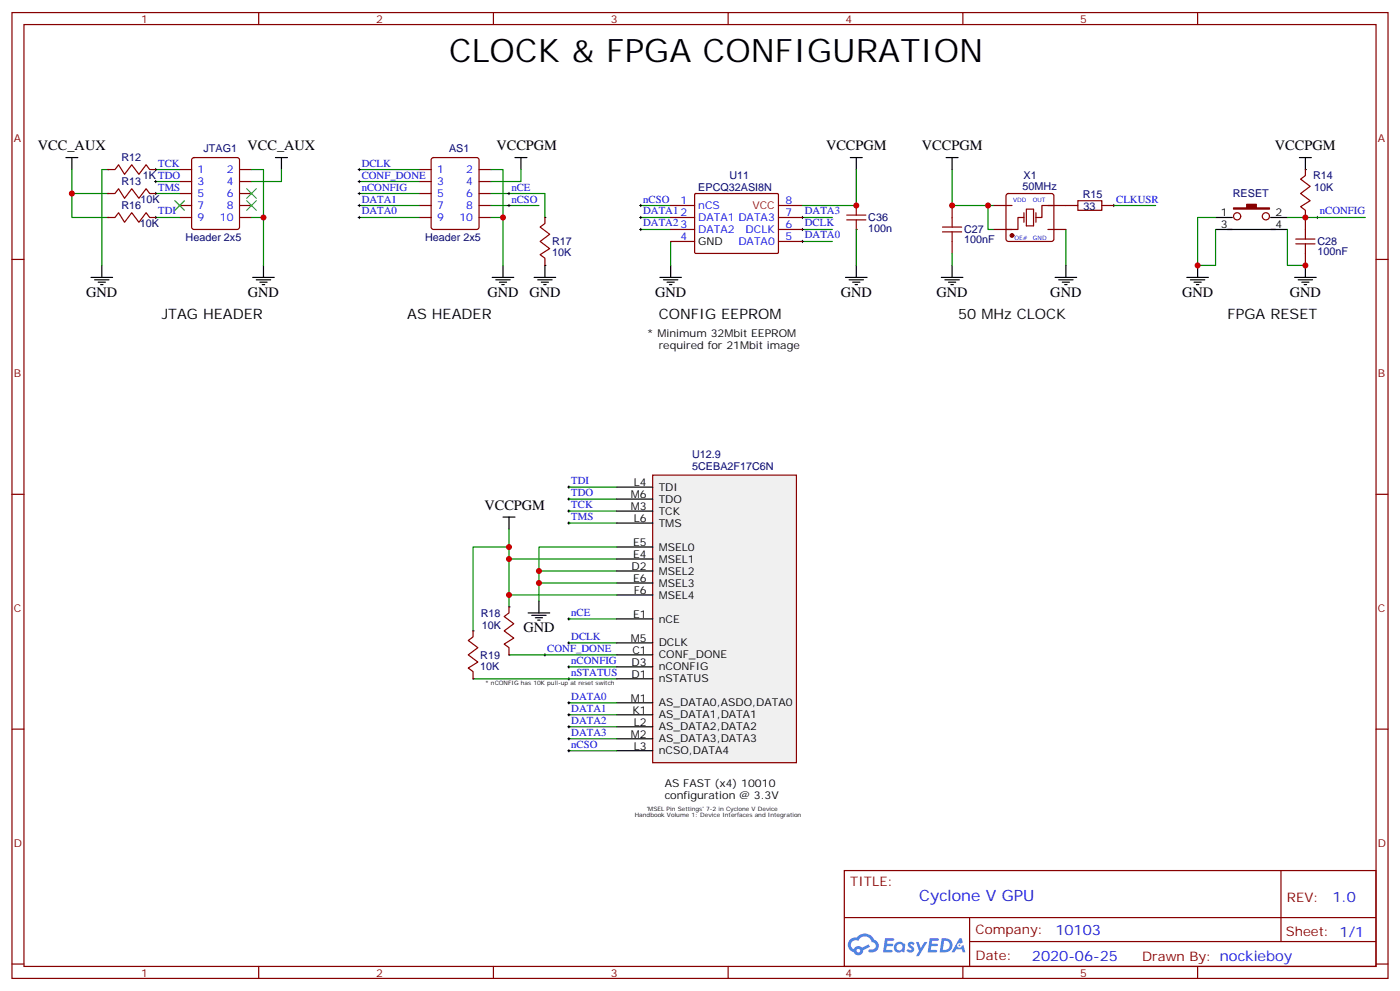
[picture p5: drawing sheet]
<svg xmlns="http://www.w3.org/2000/svg" width="412mm" height="292mm" viewBox="0 0 412 292" stroke-linecap="round" stroke-linejoin="round" font-family="sans-serif">
<g fill="none" stroke="#870000" stroke-width=".35">
<path d="M3.5 3.7h405.4v284.3h-405.4zM7.1 7.2h398.2v277.3h-398.2zM76.2 3.7v3.5M145.3 3.7v3.5M214.5 3.7v3.5M283.6 3.7v3.5M352.8 3.7v3.5M3.5 76.4h3.6M405.3 76.4h3.6M3.5 145.5h3.6M405.3 145.5h3.6M3.5 214.7h3.6"/>
<path d="M405.3 214.7h3.6M248.7 256.3h156.6v28.2h-156.6zM377.3 256.3v20.9M248.7 270.1h156.5M285.6 277.2h119.6M285.6 270.1v14.2M3.5 283.8h3.6M76.2 284.5v3.5M145.3 284.5v3.5M214.5 284.5v3.5M283.6 284.5v3.5M352.8 284.5v3.5"/>
<path d="M405.3 283.8h3.6"/>
</g>
<g fill="#5487ff">
<path d="M267.7 277.5a1.22 1.22 0 0 1 1.7 .2l-.4 .6a.47 .47 0 0 0-.3-.4 .47 .47 0 0 0-.5 .2l.1 .2a1.14 1.14 0 0 1 .8 1.8 1.14 1.14 0 0 1-1.9 0l-.2-.2 .5-.6 .7 .5a.29 .29 0 0 0 .3-.3 .29 .29 0 0 0-.2-.3 1.04 1.04 0 0 1-.6-1.7z"/>
<path d="M260.7 276.2h2.4l.3 .2-.2 .5-1.8 .1-.1 .8h1.5l.3 .4-.3 .4h-1.6l-.2 1.1h1.7l.2 .3-.2 .3-2.6 .1z"/>
<path d="M273.8 276.2h2.4l.3 .2-.1 .5-1.8 .1-.2 .8h1.6l.3 .4-.4 .4-1.6-.1-.1 1.1 1.7 .1 .2 .3-.2 .3-2.6 .1z"/>
<path d="M282.6 276.2h.7l.3 1.3-.6 .3a.69 .69 0 0 0-1 .3 .69 .69 0 0 0 .4 .9 .69 .69 0 0 0 .9-.6l.5-.2 .6 2.2h-.8l-.2-.9h-1.8l-.5 .9h-.8z"/>
<path d="M269.8 277.3h.8l.6 1.8 1.1-1.8h.9l-2.6 4.2h-.8l.9-1.5z"/>
<path d="M277.4 276.2l-.6 4.2h1.3a2.11 2.11 0 0 0 2.5-2.1 2.11 2.11 0 0 0-2.5-2.1zM278.1 277a1.39 1.39 0 0 1 1.7 1.4 1.39 1.39 0 0 1-1.8 1.2h-.3z"/>
<path d="M263.7 277.8a1.54 1.54 0 0 0-.1 2.2 1.54 1.54 0 0 0 2.2 .1l.6 .3 .3-2.3-.2-.3h-.4a1.49 1.49 0 0 0-2.4 0zM264 278.8a.94 .94 0 0 1 1.8 0 .94 .94 0 0 1-1.8 0z"/>
<path d="M250.4 276.6a2.18 2.18 0 0 0 1.1 3.7 1.44 1.44 0 0 0 1.6 .9 1.44 1.44 0 0 0 1.2-1.4l2-1.1-.5-.7-1.9 1a1.47 1.47 0 0 0-2.4 .4 1.39 1.39 0 0 1-.7-1.9 1.39 1.39 0 0 1 2-.5 2.12 2.12 0 0 1 2.2-1.3 2.12 2.12 0 0 1 1.9 1.7 1.14 1.14 0 0 1 1.1 1.4 1.14 1.14 0 0 1-1.7 .7 .43 .43 0 0 0-.5 .4 .43 .43 0 0 0 .4 .5 1.98 1.98 0 0 0 2.5-1.2 1.98 1.98 0 0 0-1.2-2.6 3.1 3.1 0 0 0-5.3-.6l-.9 .1zM252.3 279.9a.55 .55 0 0 1 1.1 0 .55 .55 0 0 1-1.1 0z"/>
<circle cx="282.6" cy="278.3" r=".26"/>
</g>
<g fill="none" stroke="#000" stroke-width=".35">
<path d="M19.4 46.4h3.5M21.2 46.4v3.5M81.1 46.4h3.6M82.9 46.4v3.5M151.7 46.4h3.5M153.5 46.4v3.5M250.5 46.4h3.5M252.2 46.4v3.5M278.7 46.4h3.5M280.5 46.4v3.5M382.8 46.4h3.5M384.5 46.4v3.5"/>
<path d="M30 78.1v3.6M77.6 78.1v3.6M148.2 78.1v3.6M197.6 78.1v3.6M280.5 78.1v3.6M314 78.1v3.6M352.8 78.1v3.6M358.1 64h4.9M358.1 67.6h21.1M374.3 64h4.9M384.5 78.1v3.6M26.8 81.7h6.4"/>
<path d="M27.9 82.4h4.2M28.9 83.1h2.1M29.6 83.8h.7M74.4 81.7h6.4M75.5 82.4h4.2M76.6 83.1h2.1M77.3 83.8h.7M145 81.7h6.3M146 82.4h4.3M147.1 83.1h2.1M147.8 83.8h.7M194.4 81.7h6.3"/>
<path d="M195.4 82.4h4.3M196.5 83.1h2.1M197.2 83.8h.7M277.3 81.7h6.3M278.3 82.4h4.3M279.4 83.1h2.1M280.1 83.8h.7M310.8 81.7h6.3M311.9 82.4h4.2M312.9 83.1h2.1M313.6 83.8h.7M349.6 81.7h6.4"/>
<path d="M350.7 82.4h4.2M351.7 83.1h2.1M352.4 83.8h.7M381.4 81.7h6.3M382.4 82.4h4.2M383.5 83.1h2.1M384.2 83.8h.7M148.2 152.2h3.5M149.9 152.2v3.6M158.7 176.9v3.5M155.6 180.4h6.3M156.6 181.2h4.3"/>
<path d="M157.7 181.9h2.1M158.4 182.6h.7"/>
</g>
<g fill="none" stroke="#008700" stroke-width=".35">
<path d="M31.7 57h-10.5v7h10.5M31.7 49.9h-1.7v28.2M45.9 53.4h7M45.9 49.9h7M45.9 57h7M74.1 49.9h3.5v28.2M82.9 49.9v3.5h-8.8M105.8 49.9h17.7M105.8 53.4h17.7M105.8 57h17.7M144.6 49.9h3.6v14.1M144.6 57h15.9v7"/>
<path d="M153.5 49.9v3.5h-8.9M280.5 49.9v10.6h12.3M45.9 64h7M74.1 64h3.5M105.8 60.5h17.7M105.8 64h17.7M144.6 60.5h14.1M144.6 64h3.6v14.1M188.7 60.5h8.9M236.4 67.6h8.8M280.5 74.6v3.5M291 60.5v7.1h1.8"/>
<path d="M314 67.6v10.5M328.1 60.5h12.3M384.5 64h17.7M149.9 155.8v8.8h31.8M167.6 154h14.1M167.6 150.5h14.1M167.6 146.9h14.1M167.6 143.4h14.1M181.7 168.1h-23v8.8M139.3 199.8h42.4M149.9 192.8h31.8M167.6 182.2h14.1"/>
<path d="M167.6 189.3h14.1M167.6 196.3h14.1"/>
</g>
<g fill="none" stroke="#000" stroke-width=".29">
<path d="M45.5 53.4h.7M45.5 57h.7M45.5 49.9h.7M45.9 49.6v.7M45.9 53.1v.7M45.9 56.6v.7M105.5 53.4h.7M105.5 57h.7M105.5 49.9h.7M105.8 49.6v.7M105.8 53.1v.7M105.8 56.6v.7"/>
<path d="M149.6 57h.7M149.9 56.6v.7M45.5 64h.7M45.9 63.7v.7M105.5 60.5h.7M105.5 64h.7M105.8 60.1v.8M105.8 63.7v.7M149.6 60.5h.7M149.9 60.1v.8M188.4 60.5h.7M188.7 60.1v.8"/>
<path d="M236 67.6h.7M236.4 67.2v.7M327.7 60.5h.7M328.1 60.1v.8M387.7 64h.7M388.1 63.7v.7M167.2 154h.7M167.2 150.5h.7M167.2 146.9h.7M167.2 143.4h.7M167.6 143.1v.7M167.6 146.6v.7"/>
<path d="M167.6 150.1v.7M167.6 153.6v.7M160.2 192.8h.7M160.5 192.4v.7M167.2 199.8h.7M167.2 196.3h.7M167.2 189.3h.7M167.2 182.2h.7M167.6 181.9v.7M167.6 188.9v.7M167.6 196v.7M167.6 199.5v.7"/>
</g>
<g fill="none" stroke="#870000" stroke-width=".35">
<path d="M52.9 57h3.5M52.9 53.4h3.5M52.9 49.9h3.5M56.7 46.6l.4-.2h12.7l.7 .4 .1 20.1-.5 .6-13 .1-.6-.5-.1-20zM70.6 57h3.5M70.6 53.4h3.5M70.6 49.9h3.5M123.5 57h3.5M123.5 53.4h3.5M123.5 49.9h3.5M127.2 46.6l.5-.2h12.7l.7 .4v20.1l-.5 .6-12.9 .1-.6-.5-.1-20zM141.1 57h3.5"/>
<path d="M141.1 53.4h3.5M141.1 49.9h3.5M317.5 59.1h7.1v2.8h-7.1zM52.9 64h3.5M52.9 60.5h3.5M70.6 64h3.5M70.6 60.5h3.5M123.5 64h3.5M123.5 60.5h3.5M141.1 64h3.5M141.1 60.5h3.5M277.6 68.3h5.7"/>
<path d="M277.6 66.9h5.7M280.5 60.5v6.4M280.5 68.3v6.3M314 60.5h3.5M324.6 60.5h3.5M381.7 71.8h5.6M381.7 70.4h5.6M384.5 64v6.4M384.5 71.8v6.3"/>
<circle cx="364.4" cy="63.7" r="1.06"/>
<circle cx="372.9" cy="63.7" r="1.06"/>
</g>
<path d="M51.5 59.1l2.8 2.8M54.3 59.1l-2.8 2.8M72.7 55.6l2.8 2.8M72.7 59.1l2.8 2.8M75.5 55.6l-2.8 2.8M75.5 59.1l-2.8 2.8" fill="none" stroke="#3c3" stroke-width=".35"/>
<path d="M363.4 61.2h3.8v-1.1h2.9v1.1h3.8v.4h-10.5z" fill="#870000" stroke="#870000" stroke-width=".35"/>
<path d="M192.3 139.9h42.3v84.6h-42.3z" fill="#f0f0f0" stroke="#870000" stroke-width=".35"/>
<g fill="none" stroke="#000" stroke-width=".35">
<path d="M160.5 78.1v3.6M157.3 81.7h6.4M158.4 82.4h4.2M159.5 83.1h2.1M160.2 83.8h.7M181.7 146.9h10.6M181.7 154h10.6M181.7 150.5h10.6M181.7 143.4h10.6M181.7 161h10.6M181.7 164.6h10.6M181.7 168.1h10.6"/>
<path d="M181.7 171.6h10.6M181.7 175.2h10.6M181.7 189.3h10.6M181.7 192.8h10.6M181.7 199.8h10.6M181.7 182.2h10.6M181.7 196.3h10.6M181.7 217.5h10.6M181.7 214h10.6M181.7 210.4h10.6M181.7 206.9h10.6M181.7 221h10.6"/>
</g>
<g fill="none" stroke="#008700" stroke-width=".35">
<path d="M21.2 49.9v7.1M188.7 64h8.9M188.7 67.6h8.9M197.6 71.1v7M236.4 64h8.8M236.4 71.1h8.8M149.9 164.6v10.6h31.8M149.9 161h-10.6v24.7M149.9 175.2v3.5M158.7 171.6h23M181.7 161h-23v7.1M167.6 206.9h14.1"/>
<path d="M167.6 210.4h14.1M167.6 214h14.1M167.6 217.5h14.1M167.6 221h14.1"/>
</g>
<g fill="none" stroke="#000" stroke-width=".29">
<path d="M188.4 64h.7M188.4 67.6h.7M188.7 63.7v.7M188.7 67.2v.7M236 71.1h.7M236 64h.7M236.4 63.7v.7M236.4 70.7v.7M167.2 206.9h.7M167.2 210.4h.7M167.2 214h.7M167.2 217.5h.7"/>
<path d="M167.6 206.6v.7M167.6 210.1v.7M167.6 213.6v.7M167.6 217.1v.7M167.2 221h.7M167.6 220.7v.7"/>
</g>
<g fill="none" stroke="#870000" stroke-width=".35">
<path d="M204.7 57.1l.3-.1h24.1l.2 .3-.1 17.1-.2 .2h-24.2l-.2-.3zM296.6 57.2l.4-.2h12.7l.5 .2 .2 .5v12.7l-.2 .5-.5 .2h-12.7l-.5-.2-.2-.5v-12.7zM197.6 67.6h7M197.6 60.5h7M197.6 64h7M197.6 71.1h7M229.3 67.6h7.1M229.3 60.5h7.1M229.3 64h7.1M229.3 71.1h7.1M292.8 67.6h5.3M292.8 60.5h5.3"/>
<path d="M301.6 64h-1.7v3.6h-3.6M301.6 62.6v2.8M302.3 61.6h2.1v4.9h-2.1zM305.2 62.6v2.8M308.7 67.6h5.3M308.7 60.5h5.3M310.4 60.5h-3.5v3.5h-1.7"/>
</g>
<circle cx="298.1" cy="69.3" r=".53" fill="#870000" stroke="#870000" stroke-width=".35"/>
<path d="M252.2 60.5v2.8" fill="none" stroke="#a10000" stroke-width=".35"/>
<circle cx="252.2" cy="67.6" r=".18" fill="#870000"/>
<path d="M249.4 64.7h5.7M252.2 64.7v2.9" fill="none" stroke="#a10000" stroke-width=".35"/>
<circle cx="252.2" cy="60.5" r=".18" fill="#870000"/>
<path d="M249.4 63.3h5.7" fill="none" stroke="#a10000" stroke-width=".35"/>
<path d="M252.2 78.1v3.6M249.1 81.7h6.3M250.1 82.4h4.3M251.2 83.1h2.1M251.9 83.8h.7" fill="none" stroke="#000" stroke-width=".35"/>
<path d="M252.2 49.9v10.6h-15.8M252.2 67.6v10.5M358.1 64h-5.3v14.1h5.3v-10.5M379.2 67.6v10.5h5.3M379.2 64h5.3" fill="none" stroke="#008700" stroke-width=".35"/>
<g fill="#000">
<circle cx="31.7" cy="57" r=".18"/>
<circle cx="31.7" cy="49.9" r=".18"/>
<circle cx="45.9" cy="49.9" r=".18"/>
<circle cx="45.9" cy="57" r=".18"/>
<circle cx="384.5" cy="49.9" r=".18"/>
<circle cx="31.7" cy="64" r=".18"/>
<circle cx="45.9" cy="64" r=".18"/>
<circle cx="160.5" cy="78.1" r=".18"/>
<circle cx="160.5" cy="64" r=".18"/>
<circle cx="384.5" cy="64" r=".18"/>
<circle cx="149.9" cy="178.7" r=".18"/>
<circle cx="139.3" cy="185.7" r=".18"/>
<circle cx="139.3" cy="199.8" r=".18"/>
<circle cx="149.9" cy="192.8" r=".18"/>
</g>
<path d="M31.7 49.9h2.2l1-1.4 1.8 2.8 2.1-2.8 2.1 2.8 2.1-2.8 1.1 1.4h1.8M31.7 57h2.2l1-1.4 1.8 2.8 2.1-2.8 2.1 2.8 2.1-2.8 1.1 1.4h1.8M384.5 49.9v1.8l-1.4 1 2.8 2.2-2.8 2.1 2.8 2.1-2.8 1.8 1.4 1v2.1M31.7 64h2.2l1-1.4 1.8 2.8 2.1-2.8 2.1 2.8 2.1-2.8 1.1 1.4h1.8M160.5 64v1.8l-1.4 1.1 2.8 2.1-2.8 2.1 2.8 2.1-2.8 1.8 1.4 1v2.1M149.9 178.7v1.7l-1.4 1.1 2.8 2.1-2.8 2.1 2.8 2.2-2.8 1.7 1.4 1.1v2.1M139.3 185.7v1.8l-1.4 1.1 2.9 2.1-2.9 2.1 2.9 2.1-2.9 1.8 1.4 1v2.1" fill="none" stroke="#870000" stroke-width=".35"/>
<g fill="#c00">
<circle cx="280.5" cy="60.5" r=".88"/>
<circle cx="291" cy="60.5" r=".88"/>
<circle cx="384.5" cy="64" r=".88"/>
<circle cx="148.2" cy="64" r=".88"/>
<circle cx="77.6" cy="64" r=".88"/>
<circle cx="158.8" cy="171.6" r=".88"/>
<circle cx="149.9" cy="164.6" r=".88"/>
<circle cx="149.9" cy="161" r=".88"/>
<circle cx="21.2" cy="57" r=".88"/>
<circle cx="149.9" cy="175.2" r=".88"/>
<circle cx="158.8" cy="168.1" r=".88"/>
<circle cx="384.5" cy="78.1" r=".88"/>
<circle cx="352.8" cy="78.1" r=".88"/>
<circle cx="252.2" cy="60.5" r=".88"/>
</g>
<text font-size="9.5" x="132.3" y="18.2">CLOCK &amp; FPGA CONFIGURATION</text>
<text font-size="4.6" fill="#00f" x="270.8" y="265.3">Cyclone V GPU</text>
<g font-size="4.2">
<text x="11.2" y="44.3">VCC_AUX</text>
<text x="72.9" y="44.3">VCC_AUX</text>
<text x="146.2" y="44.3">VCCPGM</text>
<text x="243.3" y="44.3">VCCPGM</text>
<text x="271.5" y="44.3">VCCPGM</text>
<text x="375.5" y="44.3">VCCPGM</text>
<text x="25.4" y="87.3">GND</text>
<text x="73" y="87.3">GND</text>
<text x="143.6" y="87.3">GND</text>
<text x="155.9" y="87.3">GND</text>
<text x="193" y="87.3">GND</text>
<text x="247.6" y="87.3">GND</text>
<text x="275.9" y="87.3">GND</text>
<text x="309.4" y="87.3">GND</text>
<text x="348.2" y="87.3">GND</text>
<text x="379.9" y="87.3">GND</text>
<text x="47.6" y="94">JTAG HEADER</text>
<text x="119.9" y="94">AS HEADER</text>
<text x="194" y="94">CONFIG EEPROM</text>
<text x="282.2" y="94">50 MHz CLOCK</text>
<text x="361.6" y="94">FPGA RESET</text>
<text x="142.7" y="150.1">VCCPGM</text>
<text x="154.2" y="186.1">GND</text>
</g>
<g font-size="4.2" fill="#00f">
<text x="392.5" y="265.6">1.0</text>
<text x="310.9" y="275.1">10103</text>
<text x="304" y="282.9">2020-06-25</text>
</g>
<g font-size="3.9" fill="#800">
<text x="250.5" y="260.9">TITLE:</text>
<text x="379.1" y="265.6">REV:</text>
<text x="287.4" y="275.1">Company:</text>
<text x="378.7" y="275.7">Sheet: 1/1</text>
<text x="287.4" y="282.8">Date:</text>
<text x="336.4" y="282.8">Drawn By: nockieboy</text>
</g>
<g font-size="3.2" fill="#800">
<text x="41.6" y="6.7">1</text>
<text x="110.8" y="6.7">2</text>
<text x="179.9" y="6.7">3</text>
<text x="249.1" y="6.7">4</text>
<text x="318.2" y="6.7">5</text>
<text x="4.1" y="41.8">A</text>
<text x="405.9" y="41.8">A</text>
<text x="4.1" y="110.9">B</text>
<text x="405.9" y="110.9">B</text>
<text x="4.1" y="180.1">C</text>
<text x="405.9" y="180.1">C</text>
<text x="4.1" y="249.2">D</text>
<text x="405.9" y="249.2">D</text>
<text x="41.6" y="287.5">1</text>
<text x="110.8" y="287.5">2</text>
<text x="179.9" y="287.5">3</text>
<text x="249.1" y="287.5">4</text>
<text x="318.2" y="287.5">5</text>
</g>
<g font-size="3.2" fill="#000080">
<text x="35.8" y="47.5">R12</text>
<text x="60" y="44.6">JTAG1</text>
<text x="132.3" y="44.6">AS1</text>
<text x="42.1" y="52.8">1K TDO</text>
<text x="214.9" y="52.6">U11</text>
<text x="301.5" y="52.7">X1</text>
<text x="386.8" y="52.8">R14</text>
<text x="35.8" y="54.6">R13</text>
<text x="41.3" y="59.9">10K</text>
<text x="205.7" y="56.3">EPCQ32ASI8N</text>
<text x="301.2" y="55.9">50MHz</text>
<text x="318.9" y="58.1">R15</text>
<text x="363.2" y="58.1">RESET</text>
<text x="387.1" y="56.4">10K</text>
<text x="35.8" y="61.6">R16</text>
<text x="255.8" y="65.2">C36</text>
<text x="319.2" y="61.7">33</text>
<text x="41.2" y="66.9">10K</text>
<text x="54.7" y="71.1">Header 2x5</text>
<text x="125.2" y="71.1">Header 2x5</text>
<text x="255.8" y="68.3">100n</text>
<text x="284" y="71.7">100nF</text>
<text x="284" y="68.7">C27</text>
<text x="162.6" y="75.4">10K</text>
<text x="162.6" y="72.2">R17</text>
<text x="388.1" y="75.2">100nF</text>
<text x="388.1" y="72.3">C28</text>
<text x="203.9" y="134.9">U12.9</text>
<text x="203.9" y="138.3">5CEBA2F17C6N</text>
<text x="141.6" y="181.6">R18</text>
<text x="141.9" y="185.1">10K</text>
<text x="141.5" y="197.1">10K</text>
<text x="141.5" y="193.9">R19</text>
</g>
<g font-size="3.2" fill="#00f">
<text x="46.6" y="49">TCK</text>
<text x="58.2" y="51">1</text>
<text x="66.8" y="51">2</text>
<text x="106.5" y="52.6">CONF_DONE</text>
<text x="106.5" y="49">DCLK</text>
<text x="128.8" y="51">1</text>
<text x="137.3" y="51">2</text>
<text x="46.6" y="56.1">TMS</text>
<text x="58.2" y="58">5</text>
<text x="58.2" y="54.5">3</text>
<text x="66.8" y="58">6</text>
<text x="66.8" y="54.5">4</text>
<text x="106.5" y="56.1">nCONFIG</text>
<text x="106.5" y="59.6">DATA1</text>
<text x="128.8" y="58">5</text>
<text x="128.8" y="54.5">3</text>
<text x="137.3" y="58">6</text>
<text x="137.3" y="54.5">4</text>
<text x="150.6" y="59.6">nCSO</text>
<text x="150.6" y="56.1">nCE</text>
<text x="189.4" y="59.6">nCSO</text>
<text x="328.8" y="59.6">CLKUSR</text>
<text x="46.6" y="63.1">TDI</text>
<text x="58.2" y="65.1">9</text>
<text x="58.2" y="61.6">7</text>
<text x="64.8" y="65.1">10</text>
<text x="66.8" y="61.6">8</text>
<text x="106.5" y="63.1">DATA0</text>
<text x="128.8" y="65.1">9</text>
<text x="128.8" y="61.6">7</text>
<text x="135.3" y="65.1">10</text>
<text x="137.3" y="61.6">8</text>
<text x="189.4" y="63.1">DATA1</text>
<text x="200.5" y="63.7">2</text>
<text x="200.5" y="60.1">1</text>
<text x="205.7" y="65.1">DATA1 DATA3</text>
<text x="205.7" y="61.6">nCS</text>
<text x="231.4" y="63.7">7</text>
<text x="231.4" y="60.1">8</text>
<text x="237.1" y="63.1">DATA3</text>
<text x="388.8" y="63.1">nCONFIG</text>
<text x="189.4" y="66.7">DATA2</text>
<text x="200.5" y="67.2">3</text>
<text x="200.5" y="70.7">4</text>
<text x="205.7" y="68.6">DATA2</text>
<text x="219.6" y="68.6">DCLK</text>
<text x="231.4" y="70.7">5</text>
<text x="231.4" y="67.2">6</text>
<text x="237.1" y="66.7">DCLK</text>
<text x="237.1" y="70.2">DATA0</text>
<text x="217.5" y="72.1">DATA0</text>
<text x="168.3" y="142.5">TDI</text>
<text x="168.3" y="149.6">TCK</text>
<text x="168.3" y="146">TDO</text>
<text x="168.3" y="153.1">TMS</text>
<text x="168.3" y="181.3">nCE</text>
<text x="161.2" y="191.9">CONF_DONE</text>
<text x="168.3" y="188.4">DCLK</text>
<text x="168.3" y="195.4">nCONFIG</text>
<text x="168.3" y="199">nSTATUS</text>
<text x="168.3" y="206">DATA0</text>
<text x="168.3" y="209.6">DATA1</text>
<text x="168.3" y="213.1">DATA2</text>
<text x="168.3" y="220.1">nCSO</text>
<text x="168.3" y="216.6">DATA3</text>
</g>
<text font-size="3.2" fill="#f00" x="221.6" y="61.6">VCC</text>
<g font-size="3.2">
<text x="359.6" y="63.7">1</text>
<text x="375.7" y="63.7">2</text>
<text x="359.6" y="67.2">3</text>
<text x="375.7" y="67.2">4</text>
<text x="205.7" y="72.1">GND</text>
<text x="190.5" y="99.3">* Minimum 32Mbit EEPROM</text>
<text x="194" y="102.8">required for 21Mbit image</text>
<text x="186.7" y="143.1">L4</text>
<text x="185.8" y="146.6">M6</text>
<text x="194" y="148">TDO</text>
<text x="194" y="144.5">TDI</text>
<text x="185.8" y="150.1">M3</text>
<text x="186.7" y="153.6">L6</text>
<text x="194" y="155">TMS</text>
<text x="194" y="151.5">TCK</text>
<text x="186.5" y="160.7">E5</text>
<text x="186" y="167.7">D2</text>
<text x="186.5" y="164.2">E4</text>
<text x="194" y="162.1">MSEL0</text>
<text x="194" y="165.6">MSEL1</text>
<text x="186.5" y="171.3">E6</text>
<text x="194" y="169.2">MSEL2</text>
<text x="194" y="172.7">MSEL3</text>
<text x="186.7" y="174.8">F6</text>
<text x="194" y="176.2">MSEL4</text>
<text x="186.5" y="181.9">E1</text>
<text x="194" y="183.3">nCE</text>
<text x="185.8" y="188.9">M5</text>
<text x="194" y="190.3">DCLK</text>
<text x="186" y="196">D3</text>
<text x="186.3" y="192.4">C1</text>
<text x="194" y="193.9">CONF_DONE</text>
<text x="194" y="197.4">nCONFIG</text>
<text x="186" y="199.5">D1</text>
<text x="194" y="200.9">nSTATUS</text>
<text x="185.8" y="206.6">M1</text>
<text x="194" y="208">AS_DATA0,ASDO,DATA0</text>
<text x="186.3" y="210.1">K1</text>
<text x="186.7" y="213.6">L2</text>
<text x="194" y="215">AS_DATA2,DATA2</text>
<text x="194" y="211.5">AS_DATA1,DATA1</text>
<text x="185.8" y="217.1">M2</text>
<text x="186.7" y="220.7">L3</text>
<text x="194" y="218.5">AS_DATA3,DATA3</text>
<text x="194" y="222.1">nCSO,DATA4</text>
<text x="195.8" y="231.6">AS FAST (x4) 10010</text>
<text x="195.8" y="235.1">configuration @ 3.3V</text>
</g>
<g font-size="1.8" fill="#00f">
<text x="298.4" y="59.4">VDD</text>
<text x="304.2" y="59.4">OUT</text>
<text x="298.8" y="70.7">OE#</text>
<text x="304.3" y="70.7">GND</text>
</g>
<g font-size="1.8">
<text x="142.9" y="201.6">* nCONFIG has 10K pull-up at reset switch</text>
<text x="190.5" y="238.7">'MSEL Pin Settings' 7-2 in Cyclone V Device</text>
<text x="187" y="240.4">Handbook Volume 1: Device Interfaces and Integration</text>
</g>
</svg>
